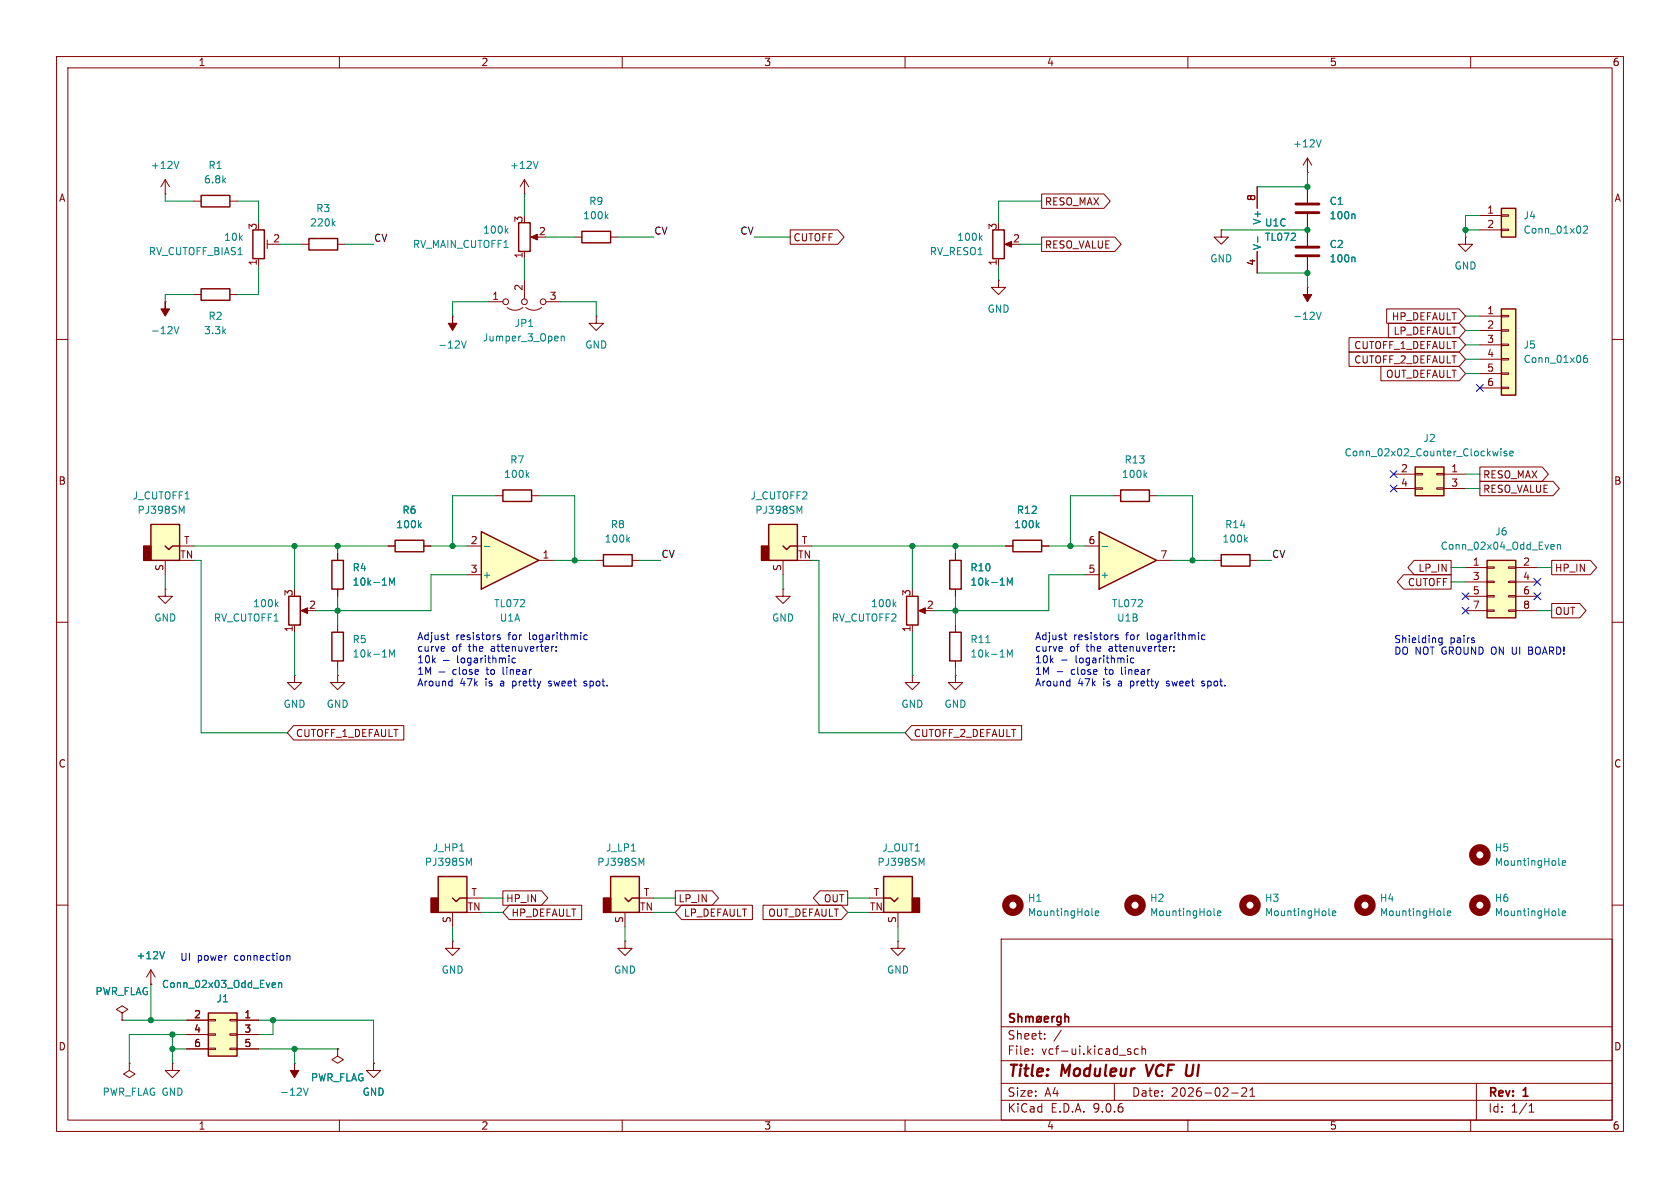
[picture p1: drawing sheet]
<svg xmlns="http://www.w3.org/2000/svg" width="297mm" height="210mm" viewBox="0 0 297 210" stroke-linecap="round" stroke-linejoin="round" font-family="sans-serif">
<g fill="none" stroke="#840000" stroke-width=".18">
<path d="M10 10h277v190h-277zM12 12h273v186h-273zM60 10v2M110 10v2M160 10v2M210 10v2M260 10v2M10 60h2M285 60h2M59.7 97.8v1.3M68.6 96.5h1.2M74.9 96.5h1.3"/>
<path d="M177.8 96.5h1.3M184.1 96.5h1.3M196.8 87.6h1.3M203.2 87.6h1.3M214.6 99.1h1.3M221 99.1h1.2M10 110h2M52.1 119.4v1.3h1.2l-1.2 1.2-1.3-1.2h1.3M52.1 119.4h.1M52.1 110.5v1.3M53.6 108h1M59.7 104.1v1.3"/>
<path d="M138.4 104.1v1.3h1.3l-1.3 1.3-1.2-1.3h1.2M138.4 104.1h.1M285 110h2M10 160h2M177 166h108v32h-108zM285 160h2M60 198v2M110 198v2M160 198v2M177 194.5h108M177 191.5h108M177 187.5h108"/>
<path d="M177 181.5h108M182.5 186.3v.1M182.5 185.5v.1M184.7 183.6v.1M184.7 182.8v.1M187.6 182.1l-1.3 2M197 191.5v3M199.5 185.9l.4 .1 .1 .2-.3 .2h-.2M199.5 185.4l.4 .1M201.2 185.5l-.4-.1-.3 .3v.4l.2 .2h.5M201.9 185.5l.2-.1 .4 .1v.9M201.9 184.9v1.5"/>
<path d="M210 198v2M217.7 193.2h1.2M219.5 192.4l.6-.1 .2 .1 .1 .3-.9 1.1h.9M221 193.8h.8M221 192.7l.4-.4v1.5M260 198v2M261 191.5v6.5M270.3 196.6h.9M270.3 195.5l.4-.4v1.5"/>
</g>
<path d="M202.6 188.2l.4 2" fill="none" stroke="#840000" stroke-width=".4"/>
<g fill="none" stroke="#840000" stroke-width=".3">
<path d="M179.3 179.3l-.5-.1-.2 .1v.5l.6 .2 .1 .4-.2 .3-.6-.1M180 179.8l.2-.1 .4 .1v.9M180 179.2v1.5M181.3 179.8l.5-.1 .2 .2M181.3 179.7v1M182 179.9l.2-.2 .4 .1v.9M182 179.9v.8M183.4 179.8l.4-.1 .3 .3v.4l-.3 .3-.4-.1-.1-.2v-.4zM184.1 179.7l-.9 1M186 179.7v1M186.4 179.7l-.3 .1-.1 .2M187.6 179.8l-.5-.1-.3 .3v.4l.2 .2h.6"/>
<path d="M187.6 179.7v1.2l-.3 .3-.4-.1M188.3 179.8l.2-.1 .3 .1 .1 .9M188.3 179.2v1.5M184.6 180.2l.7-.2v-.2l-.5-.1-.2 .2 .1 .7h.6"/>
</g>
<path d="M58.7 99.1h2v5h-2zM69.8 95.5h5.1v2h-5.1zM179.1 95.5h5v2h-5zM198.1 86.6h5.1v2h-5.1zM215.9 98h5.1v2.1h-5.1zM51.1 105.4h2v5.1h-2z" fill="none" stroke="#840000" stroke-width=".25"/>
<g fill="none" stroke="#008484" stroke-width=".18">
<path d="M74.1 92.8l.4 .5M74.5 92.4l-.5 .5M183.3 92.8l.4 .5M183.7 92.4l-.5 .5M202.4 83.9l.3 .5M202.7 83.6l-.4 .4M220.2 95.3l.3 .5M220.5 95l-.5 .5M48.8 106.8l.4 .5M49.2 106.4l-.5 .5M68.9 103.4v-1.2l.4 .9 .4-.9v1.2M275.6 152.8l.2 .2"/>
<path d="M276.2 152.6l.6-.2-.1-.2-.3-.1-.2 .2v.6h.5M193 161.7l.2 .2M193.6 161.4l.6-.1v-.2l-.4-.1-.2 .2 .1 .6h.5M214.6 161.7l.2 .2M215.2 161.4l.6-.1v-.2l-.4-.1-.2 .2 .1 .6h.5M255.3 161.7l.1 .2M255.9 161.4l.6-.1-.1-.2-.4-.1-.1 .2v.6h.5M275.6 161.7l.2 .2M276.2 161.4l.6-.1-.1-.2-.3-.1-.2 .2v.6h.5"/>
</g>
<g fill="none" stroke="#840000" stroke-width="1.3">
<circle cx="261.6" cy="151.1" r="1.27"/>
<circle cx="179.1" cy="160" r="1.27"/>
<circle cx="200.7" cy="160" r="1.27"/>
<circle cx="241.3" cy="160" r="1.27"/>
<circle cx="261.6" cy="160" r="1.27"/>
</g>
<path d="M53.2 108l1.2-.6v1.1z" fill="#840000" stroke="#840000" stroke-width=".18"/>
<path d="M156.2 154.9h5.1v6.4h-5.1z" fill="#ffffc2"/>
<path d="M161.3 158.8h1.3v2.5h-1.3z" fill="#840000" stroke="#840000" stroke-width=".25"/>
<path d="M156.2 154.9h5.1v6.4h-5.1zM156.2 158.8h1.3l.6 .6 .6-.6" fill="none" stroke="#840000" stroke-width=".25"/>
<path d="M153.7 158.8h2.5M158.7 161.3v2.5" fill="none" stroke="#840000" stroke-width=".18"/>
<path d="M162.9 152.6l.4-.9v1.3" fill="none" stroke="#008484" stroke-width=".18"/>
<path d="M262.9 99.1h5.1v10.1h-5.1z" fill="#ffffc2"/>
<path d="M262.9 99.1h5.1v10.1h-5.1z" fill="none" stroke="#840000" stroke-width=".25"/>
<g fill="none" stroke="#840000" stroke-width=".18">
<path d="M259.1 100.3h3.8M259.1 102.9h3.8M259.1 105.4h3.8M259.1 108h3.8M262.9 100.2h1.3v.3h-1.3zM262.9 102.7h1.3v.3h-1.3zM262.9 105.3h1.3v.2h-1.3zM262.9 107.8h1.3v.3h-1.3zM266.7 100.2h1.3v.3h-1.3zM266.7 102.7h1.3v.3h-1.3zM266.7 105.3h1.3v.2h-1.3zM266.7 107.8h1.3v.3h-1.3z"/>
<path d="M268 100.3h3.8M268 102.9h3.8M268 105.4h3.8M268 108h3.8M158.7 166.4v1.2h-1.2l1.2 1.3 1.3-1.3h-1.3M158.7 166.4h.1"/>
</g>
<path d="M274.3 96.3h.4l.1 .3-.6 .1M274.7 97l-.4 .1M275.3 96.4l.2-.1h.3l.1 .8M275.3 96.3v.8" fill="none" stroke="#008484" stroke-width=".18"/>
<path d="M107.9 154.9h5.1v6.4h-5.1z" fill="#ffffc2"/>
<path d="M106.7 158.8h1.2v2.5h-1.2z" fill="#840000" stroke="#840000" stroke-width=".25"/>
<path d="M35.6 34.5h5v2.1h-5zM44.7 40.6h2v5.1h-2zM102.9 40.9h5v2h-5zM88.9 86.6h5.1v2h-5.1zM58.7 111.8h2v5h-2zM107.9 154.9h5.1v6.4h-5.1zM110.5 158.8l.6 .6 .7-.6h1.2" fill="none" stroke="#840000" stroke-width=".25"/>
<g fill="none" stroke="#840000" stroke-width=".18">
<path d="M29.2 34.3h.1M29.2 31.8l-.8 1.2M29.2 31.8l.8 1.2M29.2 31.8v2.5M34.3 35.6h1.3M40.6 35.6h1.3M29.2 53.3h.1M45.7 45.7v1.3M47.2 42.4v1.5M47.2 43.2h1.1M101.6 41.9h1.3M105.4 55.9v1.3h1.3l-1.3 1.2-1.3-1.2h1.3"/>
<path d="M105.4 55.9h.1M107.9 41.9h1.3M87.6 87.6h1.3M94 87.6h1.2M29.2 104.1v1.3h1.3l-1.3 1.3-1.3-1.3h1.3M29.2 104.1h.1M59.7 119.4v1.3h1.3l-1.3 1.2-1.3-1.2h1.3M59.7 119.4h.1M59.7 110.5v1.3M59.7 116.8v1.3M161.3 119.4v1.3h1.3l-1.3 1.2-1.3-1.2h1.3M161.3 119.4h.1"/>
<path d="M113 158.8h2.6M110.5 166.4v1.2h1.3l-1.3 1.3-1.3-1.3h1.3M110.5 166.4h.1M110.5 161.3v2.5"/>
</g>
<path d="M31.6 28.5l-.4 1.3M107.1 38.2l.4 .5M107.5 37.8l-.5 .5M30.8 57.7l.4 1.3 .4-1.3M93.2 83.9l.3 .5M93.5 83.6l-.5 .4M68.9 116.1v-1.2l.4 .9 .4-.9v1.2M111.6 150.4h.7M113.4 152.6l.4-.9v1.3" fill="none" stroke="#008484" stroke-width=".18"/>
<path d="M29.2 53.3v1.3h.8l-.8 1.3-.8-1.3h.8z" fill="#840000" stroke="#840000" stroke-width=".18"/>
<path d="M26.7 92.7h5v6.4h-5z" fill="#ffffc2"/>
<path d="M25.4 96.5h1.3v2.6h-1.3z" fill="#840000" stroke="#840000" stroke-width=".25"/>
<path d="M91.7 39.4h2v5.1h-2zM35.6 51.1h5v2h-5zM26.7 92.7h5v6.4h-5zM29.2 96.5l.6 .7 .7-.7h1.2" fill="none" stroke="#840000" stroke-width=".25"/>
<g fill="none" stroke="#840000" stroke-width=".18">
<path d="M34.3 52.1h1.3M40.6 52.1h1.3M80 55.9h.1M86.4 53.3h2.5M89.7 54.4a2.26 2.26 0 0 0 2.8 0M92.7 44.5v1.2M92.7 49.5v3.3M93 54.4a2.26 2.26 0 0 0 2.8 0M94.2 41.9h1M96.5 53.3h2.6M29.2 99.1v2.5M31.7 96.5h2.6"/>
<circle cx="89.4" cy="53.3" r=".51"/>
<circle cx="92.7" cy="53.3" r=".51"/>
<circle cx="96" cy="53.3" r=".51"/>
</g>
<path d="M89.5 40.7l.3 .5M89.8 40.4l-.5 .5M99.2 59.4v.9M99.2 59.5l.2-.1 .3 .1 .1 .8M81.6 60.3l.4 1.2 .4-1.2M32.1 90.4l.4-.9v1.2" fill="none" stroke="#008484" stroke-width=".18"/>
<g fill="#840000" stroke="#840000" stroke-width=".18">
<path d="M93.9 41.9l1.1-.5v1z"/>
<path d="M80 55.9v1.3h.8l-.8 1.2-.8-1.2h.8z"/>
</g>
<path d="M85.1 94l10.1 5.1-10.1 5z" fill="#ffffc2"/>
<path d="M54.6 42.2h5.1v2h-5.1zM85.1 94l10.1 5.1-10.1 5zM167.9 99.1h2v5h-2zM160.3 105.4h2v5.1h-2z" fill="none" stroke="#840000" stroke-width=".25"/>
<g fill="none" stroke="#840000" stroke-width=".18">
<path d="M92.7 34.3h.1M92.7 31.8l-.8 1.2M92.7 31.8l.8 1.2M92.7 31.8v2.5M231.1 30.5h.1M231.1 27.9v2.6M231.1 33v2.8M231.1 37.8v5.6M231.1 27.9l-.7 1.3M231.1 27.9l.8 1.3M53.3 43.2h1.3M59.7 43.2h1.3"/>
<path d="M231.1 50.8h.1M231.1 45.5v2.8M82.5 96.5h2.6M95.2 99.1h2.6M168.9 97.8v1.3M82.5 101.6h2.6M161.3 110.5v1.3M162.8 108h1M168.9 104.1v1.3M59.7 185.4v1.3l1 .6-1 .7-1-.7 1-.6M59.7 185.4h.1"/>
</g>
<g fill="none" stroke="#008484" stroke-width=".18">
<path d="M58.9 39.5l.3 .4M59.2 39.1l-.4 .5M95.1 28.5l-.4 1.3M233.6 24.7l-.5 1.3M239.4 37.8l.1 .2v.7M232.7 55.2l.4 1.3 .5-1.3M239.4 45.5l.1 .1v.7M85.6 96.6h1M158 106.8l.4 .5M158.4 106.4l-.5 .5M178.1 103.4v-1.2l.4 .9 .4-.9v1.2M234.9 161.7l.2 .2"/>
<path d="M235.5 161.4l.6-.1v-.2l-.4-.1-.2 .2 .1 .6h.5"/>
</g>
<path d="M229.1 36.1h4.1M229.1 37.6h4.1M229.1 43.7h4.1M229.1 45.2h4.1" fill="none" stroke="#840000" stroke-width=".51"/>
<g fill="#840000" stroke="#840000" stroke-width=".18">
<path d="M231.1 50.8v1.3h.8l-.8 1.2-.7-1.2h.7z"/>
<path d="M162.4 108l1.2-.6v1.1z"/>
</g>
<circle cx="221" cy="160" r="1.27" fill="none" stroke="#840000" stroke-width="1.3"/>
<path d="M194.3 94l10.2 5.1-10.2 5z" fill="#ffffc2"/>
<path d="M194.3 94l10.2 5.1-10.2 5zM167.9 111.8h2v5h-2z" fill="none" stroke="#840000" stroke-width=".25"/>
<path d="M191.8 96.5h2.5M204.5 99.1h2.5M168.9 110.5v1.3M168.9 116.8v1.3M191.8 101.6h2.5M21.6 179.1l1-.7-1-.6-1 .6 1 .7v1.2M21.6 180.3h.1M30.5 188v1.2h1.2l-1.2 1.3-1.3-1.3h1.3M30.5 188h.1M52.1 188h.1M66 188v1.2h1.3l-1.3 1.3-1.2-1.3h1.2M66 188h.1" fill="none" stroke="#840000" stroke-width=".18"/>
<path d="M194.8 96.6h1M174.3 113.6h.7M178.1 116.1v-1.2l.4 .9 .4-.9v1.2M53.6 192.3l.5 1.3 .4-1.3" fill="none" stroke="#008484" stroke-width=".18"/>
<path d="M52.1 188v1.2h.7l-.7 1.3-.8-1.3h.8z" fill="#840000" stroke="#840000" stroke-width=".18"/>
<path d="M265.4 54.6h2.6v15.3h-2.6z" fill="#ffffc2"/>
<path d="M265.4 54.6h2.6v15.3h-2.6z" fill="none" stroke="#840000" stroke-width=".25"/>
<path d="M261.6 55.9h3.8M261.6 58.4h3.8M265.4 55.8h1.3v.2h-1.3zM265.4 58.3h1.3v.2h-1.3zM261.6 61h3.8M261.6 63.5h3.8M261.6 66h3.8M261.6 68.6h3.8M265.4 60.8h1.3v.3h-1.3zM265.4 63.4h1.3v.2h-1.3zM265.4 65.9h1.3v.3h-1.3zM265.4 68.5h1.3v.2h-1.3z" fill="none" stroke="#840000" stroke-width=".18"/>
<path d="M280.5 62.8l-.3 .1a.86 .86 0 0 0 0 1.2l.4-.1 .1-.5-.3-.2-.3 .1-.2 .1" fill="none" stroke="#008484" stroke-width=".18"/>
<path d="M265.4 36.8h2.6v5.1h-2.6z" fill="#ffffc2"/>
<path d="M265.4 36.8h2.6v5.1h-2.6z" fill="none" stroke="#840000" stroke-width=".25"/>
<path d="M261.6 38.1h3.8M265.4 38h1.3v.2h-1.3zM261.6 40.6h3.8M265.4 40.5h1.3v.3h-1.3zM26.7 174h.1M26.7 171.5l-.8 1.2M26.7 171.5l.7 1.2M26.7 171.5v2.5M22.9 188v1.2l1 .7-1 .6-1.1-.6 1.1-.7M22.9 188h.1" fill="none" stroke="#840000" stroke-width=".18"/>
<path d="M279.9 40.1l.5-.2 .3 .4-.8 .9h.8M29.1 168.2l-.4 1.3" fill="none" stroke="#008484" stroke-width=".18"/>
<path d="M36.8 179.1h5.1v7.6h-5.1z" fill="#ffffc2"/>
<path d="M36.8 179.1h5.1v7.6h-5.1z" fill="none" stroke="#840000" stroke-width=".25"/>
<g fill="none" stroke="#840000" stroke-width=".18">
<path d="M176.5 49.5v1.3h1.3l-1.3 1.3-1.2-1.3h1.2M176.5 49.5h.1M168.9 119.4v1.3h1.3l-1.3 1.2-1.3-1.2h1.3M168.9 119.4h.1M33 180.3h3.8M33 182.9h3.8M33 185.4h3.8M36.8 180.2h1.3v.3h-1.3zM36.8 182.8h1.3v.2h-1.3zM36.8 185.3h1.3v.2h-1.3zM40.6 180.2h1.3v.3h-1.3zM40.6 182.8h1.3v.2h-1.3z"/>
<path d="M40.6 185.3h1.3v.2h-1.3zM41.9 180.3h3.8M41.9 182.9h3.8M41.9 185.4h3.8"/>
</g>
<path d="M48.3 173.7l.4 .1v.2l-.6 .1M48.7 174.5l-.4 .1M49.3 173.8l.1-.1 .3 .1 .1 .8M49.3 173.7v.9" fill="none" stroke="#008484" stroke-width=".18"/>
<path d="M77.5 154.9h5v6.4h-5z" fill="#ffffc2"/>
<path d="M76.2 158.8h1.3v2.5h-1.3z" fill="#840000" stroke="#840000" stroke-width=".25"/>
<path d="M77.5 154.9h5v6.4h-5zM80 158.8l.6 .6 .7-.6h1.2" fill="none" stroke="#840000" stroke-width=".25"/>
<path d="M82.5 158.8h2.6M80 166.4v1.2h1.3l-1.3 1.3-1.3-1.3h1.3M80 166.4h.1M80 161.3v2.5" fill="none" stroke="#840000" stroke-width=".18"/>
<path d="M81.3 150.4h.7M82.9 152.6l.4-.9v1.3" fill="none" stroke="#008484" stroke-width=".18"/>
<path d="M250.2 82.6h5.1v5h-5.1z" fill="#ffffc2"/>
<path d="M175.5 40.6h2v5.1h-2zM250.2 82.6h5.1v5h-5.1z" fill="none" stroke="#840000" stroke-width=".25"/>
<g fill="none" stroke="#840000" stroke-width=".18">
<path d="M222.2 33v3.8M176.5 45.7v1.3M178.1 43.2h1M215.9 40.6v1.3h-1.3l1.3 1.3 1.3-1.3h-1.3M215.9 40.6h.1M222.2 44.5v3.8M259.1 41.9v1.3h1.2l-1.2 1.3-1.3-1.3h1.3M259.1 41.9h.1M246.4 83.8h3.8M246.4 86.4h3.8M250.2 83.7h1.3v.2h-1.3zM250.2 86.2h1.3v.3h-1.3z"/>
<path d="M254 83.7h1.3v.2h-1.3zM254 86.2h1.3v.3h-1.3zM255.3 83.8h3.8M255.3 86.4h3.8"/>
</g>
<path d="M173.3 42l.3 .5M173.6 41.6l-.4 .5M222.3 41.9v.9M264.9 79.7l-.3 .9-.2-.6M265.3 79.3v.1M265.3 79.7v.9M266.4 79.8l-.3-.1-.2 .2v.2l.5 .1v.3h-.5M266.9 80.2l.6-.2v-.2l-.4-.1-.2 .2 .1 .6h.5" fill="none" stroke="#008484" stroke-width=".18"/>
<path d="M177.7 43.2l1.1-.5v1z" fill="#840000" stroke="#840000" stroke-width=".18"/>
<path d="M135.9 92.7h5.1v6.4h-5.1z" fill="#ffffc2"/>
<path d="M134.6 96.5h1.3v2.6h-1.3z" fill="#840000" stroke="#840000" stroke-width=".25"/>
<path d="M106.7 98h5.1v2.1h-5.1zM135.9 92.7h5.1v6.4h-5.1zM138.4 96.5l.7 .7 .6-.7h1.3" fill="none" stroke="#840000" stroke-width=".25"/>
<g fill="none" stroke="#840000" stroke-width=".18">
<path d="M184.1 34.3h11.1l1.1 1.3-1.1 1.2h-11.1zM222.2 33v3.8M231.1 33v2.8M231.1 37.8v5.6M139.7 40.6h8.4l1.1 1.3-1.1 1.3h-8.4zM184.1 41.9h13l1.1 1.3-1.1 1.3h-13zM222.2 44.5v3.8M231.1 45.5v2.8M238.5 59.7h19.5l1.1 1.3-1.1 1.2h-19.5zM245.1 54.6h12.9l1.1 1.3-1.1 1.3h-12.9zM245.4 57.1h12.6l1.1 1.3-1.1 1.3h-12.6zM238.5 62.2h19.5l1.1 1.3-1.1 1.3h-19.5z"/>
<path d="M244.1 64.8h13.9l1.1 1.2-1.1 1.3h-13.9zM59.7 97.8v1.3M68.6 96.5h1.2M74.9 96.5h1.3M105.4 99.1h1.3M111.8 99.1h1.2M138.4 99.1v2.5M141 96.5h2.5M168.9 97.8v1.3M177.8 96.5h1.3M184.1 96.5h1.3M250 99.1h6.5v2.5h-6.5l-1.1-1.3z"/>
<path d="M261.6 85.1h13l1.1 1.3-1.1 1.2h-13zM261.6 82.5h11l1.1 1.3-1.1 1.3h-11zM274.3 99.1h6.9l1.1 1.2-1.1 1.3h-6.9zM59.7 104.1v1.3M168.9 104.1v1.3M248.1 101.6h8.4v2.5h-8.4l-1.1-1.2zM274.3 106.7h5l1.1 1.3-1.1 1.2h-5zM51.9 128.3h19.5v2.5h-19.5l-1.1-1.3zM161.1 128.3h19.5v2.5h-19.5l-1.1-1.3zM88.9 157.5h6.8l1.1 1.3-1.1 1.2h-6.8zM119.4 157.5h6.5l1.1 1.3-1.1 1.2h-6.5zM144.9 157.5h5v2.5h-5l-1.1-1.2z"/>
<path d="M26.7 174h.1M90 160h12.8v2.6h-12.8l-1.1-1.3zM120.5 160h12.5v2.6h-12.5l-1.1-1.3zM134.9 160h13.8l1.2 1.3-1.2 1.3h-13.8zM21.6 180.3h.1M33 180.3h3.8M33 182.9h3.8M33 185.4h3.8M41.9 180.3h3.8M41.9 182.9h3.8M41.9 185.4h3.8M59.7 185.4h.1"/>
<path d="M66 188h.1"/>
</g>
<g fill="none" stroke="#008484" stroke-width=".18">
<path d="M239.4 37.8l.1 .2v.7M222.3 41.9v.9M239.4 45.5l.1 .1v.7M74.1 92.8l.4 .5M74.5 92.4l-.5 .5M110.9 95.3l.4 .5M111.3 95l-.5 .5M141.3 90.4l.5-.9v1.2M183.3 92.8l.4 .5M183.7 92.4l-.5 .5M68.9 103.4v-1.2l.4 .9 .4-.9v1.2M178.1 103.4v-1.2l.4 .9 .4-.9v1.2"/>
<path d="M29.1 168.2l-.4 1.3M48.3 173.7l.4 .1v.2l-.6 .1M48.7 174.5l-.4 .1M49.3 173.8l.1-.1 .3 .1 .1 .8M49.3 173.7v.9"/>
</g>
<g fill="none" stroke="#008400" stroke-width=".18">
<path d="M29.2 34.3v1.3h5.1M41.9 35.6h3.8v3.8M92.7 34.3v3.8M184.1 35.6h-7.6v3.8M231.1 30.5v2.5h-8.9M261.6 38.1h-2.5v3.8M34.3 52.1h-5.1v1.2M45.7 47v5.1h-3.8M49.5 43.2h3.8M61 43.2h5M86.4 53.3h-6.4v2.6M92.7 45.7v3.8"/>
<path d="M96.5 41.9h5.1M99.1 53.3h6.3v2.6M109.2 41.9h6.4M133.3 41.9h6.4M176.5 47v2.5M180.3 43.2h3.8M215.9 40.6h15.2M222.2 48.3h8.9v2.5M259.1 40.6h2.5M259.1 58.4h2.5M259.1 55.9h2.5M259.1 66h2.5"/>
<path d="M259.1 61h2.5M259.1 63.5h2.5M34.3 99.1h1.3v30.4h15.2M34.3 96.5h34.3M52.1 96.5v7.6M59.7 96.5v1.3M76.2 96.5h6.3M87.6 87.6h-7.6v8.9M95.2 87.6h6.4v11.5M97.8 99.1h7.6M113 99.1h3.8M143.5 99.1h1.3v30.4h15.2"/>
<path d="M143.5 96.5h34.3M161.3 96.5v7.6M168.9 96.5v1.3M185.4 96.5h6.4M196.8 87.6h-7.6v8.9M204.5 87.6h6.3v11.5M207 99.1h7.6M222.2 99.1h2.6M259.1 86.4h2.5M259.1 83.8h2.5M29.2 101.6v2.5M52.1 111.8v7.6"/>
<path d="M59.7 105.4v5.1M59.7 118.1v1.3M82.5 101.6h-6.3v6.4h-20.3M138.4 101.6v2.5M161.3 111.8v7.6M168.9 105.4v5.1M168.9 118.1v1.3M191.8 101.6h-6.4v6.4h-20.3M256.5 102.9h2.6M256.5 100.3h2.6M271.8 108h2.5M271.8 100.3h2.5"/>
<path d="M85.1 158.8h3.8M115.6 158.8h3.8M149.9 158.8h3.8M26.7 174v6.3M80 163.8v2.6M85.1 161.3h3.8M110.5 163.8v2.6M115.6 161.3h3.8M149.9 161.3h3.8M158.7 163.8v2.6M21.6 180.3h11.4M30.5 185.4h2.5"/>
<path d="M30.5 182.9v5.1M33 182.9h-10.1v5.1M45.7 185.4h14M45.7 180.3h20.3v7.7M48.3 180.3v2.6h-2.6M52.1 185.4v2.6"/>
</g>
<g fill="none" stroke="#000084" stroke-width=".18">
<path d="M261 68l1.2 1.2M262.2 68l-1.2 1.2M245.8 83.2l1.2 1.2M245.8 85.8l1.2 1.2M247 83.2l-1.2 1.2M247 85.8l-1.2 1.2M258.5 107.3l1.2 1.3M258.5 104.8l1.2 1.2M259.7 107.3l-1.2 1.3M259.7 104.8l-1.2 1.2M271.2 102.3l1.2 1.2M271.2 104.8l1.2 1.2"/>
<path d="M272.4 102.3l-1.2 1.2M272.4 104.8l-1.2 1.2"/>
</g>
<g fill="none" stroke="#0000c2" stroke-width=".18">
<path d="M77.6 118.8h1.1M78.4 116.7h1M78.5 115.1h-.1M78.5 114.3l.1 .3-.6 .1M78.9 112.2h.5M79.1 113l.3 .1M79.9 120v1.3M80.7 118.4h-.4l-.3 .2 .2 .6h.5M80.9 115.9v1.1l.2 .2M81.2 117.9v1.1l.2 .2M81.6 116.4l.3-.1 .3 .3v.3l-.3 .3-.3-.1-.1-.2zM81.9 118.5l.1-.1 .4 .1 .1 .5-.2 .2h-.3l-.1-.1z"/>
<path d="M83.3 116.4l-.4-.1-.3 .3 .2 .5h.5M83.3 116.3v1.1l-.3 .2-.3-.1M83.4 118.4h-.3l-.1 .1v.2l.4 .2v.3h-.4M83.9 116.4h.4l.1 .8M84 118.8l.6-.1-.1-.3h-.3l-.2 .1v.7h.5M84.4 116.6l-.4 .1-.2 .2 .2 .3 .4-.1M85 116.3v.9M85.4 116.3l-.4 .3M85.8 116.3v.9M86.2 116.3h.5M86.4 115.9v1.1l.3 .2M87.1 116.4l.2-.1 .3 .1 .1 .8"/>
<path d="M87.1 115.9v1.3M88.3 116.4l.3-.1 .2 .2M88.3 116.3v.9M88.4 112.3l-.3-.1-.2 .2 .1 .2 .4 .1v.3h-.5M88.8 116.5l.2-.2 .3 .1 .1 .8M88.8 116.5v.7M90 116.3v.9M91.1 116.4l-.3-.1-.3 .3 .1 .5h.5M97.5 114.3v.8M97.6 114.3l-.1 .2M98.3 115v.1M98.3 114.3v.2"/>
<path d="M103.8 112.3l-.3-.1-.3 .3 .1 .5h.5M186.9 118.7h1M187.7 116.7h1M187.8 115.1h-.2M187.8 114.3v.3l-.6 .1M188.1 112.2h.5M188.4 113l.2 .1M189.1 120v1.3M197.6 112.3l-.3-.1-.2 .2 .1 .2 .4 .1v.3h-.5M200.5 116.4l-.4-.1-.2 .3 .1 .5h.5M206.7 114.3v.8M206.9 114.3l-.2 .2"/>
<path d="M207.5 115v.1M207.5 114.3v.2M213 112.3l-.3-.1-.3 .3 .2 .5h.4M254.4 114h.1M254.9 112.8v1l-.2 .2M254.9 112.8h-.3l-.3 .2 .2 .5h.4M270.2 115h.5M270.7 114.4h-.5v1.3h.5M79.8 120.4l.1 .1M79.9 121.2l-.1 .1M97 121.2l.1 .1M97.2 120.4l-.2 .2 .2 .2"/>
<path d="M103.2 121.2l.4 .1M103.6 120.4l-.4 .2 .1 .2h.3M189 120.4l.1 .1M189.1 121.2l-.1 .1M206.2 121.2l.1 .1M206.4 120.4l-.2 .2 .2 .2M212.4 121.2l.4 .1M212.8 120.4l-.4 .2 .1 .2h.3M50.7 168.9v.9M50.7 169l.2-.1 .3 .1 .1 .8"/>
</g>
<g fill="#008400" stroke="#008400" stroke-width=".18">
<circle cx="59.7" cy="108" r=".46"/>
<circle cx="59.7" cy="96.5" r=".46"/>
<circle cx="80" cy="96.5" r=".46"/>
<circle cx="52.1" cy="96.5" r=".46"/>
<circle cx="231.1" cy="48.3" r=".46"/>
<circle cx="259.1" cy="40.6" r=".46"/>
<circle cx="101.6" cy="99.1" r=".46"/>
<circle cx="161.3" cy="96.5" r=".46"/>
<circle cx="189.2" cy="96.5" r=".46"/>
<circle cx="168.9" cy="96.5" r=".46"/>
<circle cx="231.1" cy="33" r=".46"/>
<circle cx="231.1" cy="40.6" r=".46"/>
<circle cx="168.9" cy="108" r=".46"/>
<circle cx="30.5" cy="182.9" r=".46"/>
<circle cx="48.3" cy="180.3" r=".46"/>
<circle cx="30.5" cy="185.4" r=".46"/>
<circle cx="52.1" cy="185.4" r=".46"/>
<circle cx="26.7" cy="180.3" r=".46"/>
<circle cx="210.8" cy="99.1" r=".46"/>
</g>
<g font-size="2.8" fill="#840000">
<text x="178" y="190.9">Title:</text>
<text x="187.7" y="190.9">Moduleur</text>
<text x="203.5" y="190.9">VCF UI</text>
</g>
<g font-size="2.1" fill="#840000">
<text x="178" y="184">Sheet:</text>
<text x="178" y="186.7">File:</text>
<text x="184.1" y="186.7">vcf-ui.kicad_sch</text>
<text x="178" y="196.9">KiCad</text>
<text x="178" y="194.1">Size:</text>
<text x="184.7" y="194.1">A4</text>
<text x="185.7" y="196.9">E.D.A.</text>
<text x="193.3" y="196.9">9.0.6</text>
<text x="200" y="194.1">Date:</text>
<text x="207" y="194.1">2026-02-21</text>
<text x="263" y="194.3">Rev:</text>
<text x="263" y="196.9">Id:</text>
<text x="267.1" y="196.9">1/1</text>
<text x="269.4" y="194.3">1</text>
</g>
<g font-size="1.8" fill="#840000">
<text x="35" y="11.9">1</text>
<text x="85" y="11.9">2</text>
<text x="135" y="11.9">3</text>
<text x="185" y="11.9">4</text>
<text x="235" y="11.9">5</text>
<text x="285" y="11.9">6</text>
<text x="10.3" y="35.9">A</text>
<text x="222" y="35.6" transform="rotate(-90 222 35.6)">8</text>
<text x="285.3" y="35.9">A</text>
<text x="45.5" y="40.7" transform="rotate(-90 45.5 40.7)">3</text>
<text x="92.5" y="39.4" transform="rotate(-90 92.5 39.4)">3</text>
<text x="95.2" y="41.7">2</text>
<text x="176.3" y="40.7" transform="rotate(-90 176.3 40.7)">3</text>
<text x="184.6" y="36.5">RESO_MAX</text>
<text x="262.8" y="37.8">1</text>
<text x="262.8" y="40.4">2</text>
<text x="45.5" y="47.1" transform="rotate(-90 45.5 47.1)">1</text>
<text x="48.2" y="42.9">2</text>
<text x="92.5" y="45.8" transform="rotate(-90 92.5 45.8)">1</text>
<text x="140.2" y="42.9">CUTOFF</text>
<text x="176.3" y="47.1" transform="rotate(-90 176.3 47.1)">1</text>
<text x="179" y="42.9">2</text>
<text x="184.6" y="44.1">RESO_VALUE</text>
<text x="222" y="47.1" transform="rotate(-90 222 47.1)">4</text>
<text x="86.9" y="53.1">1</text>
<text x="92.5" y="51.5" transform="rotate(-90 92.5 51.5)">2</text>
<text x="97.1" y="53.1">3</text>
<text x="246" y="56.8">HP_DEFAULT</text>
<text x="246.3" y="59.4">LP_DEFAULT</text>
<text x="262.8" y="55.6">1</text>
<text x="262.8" y="58.2">2</text>
<text x="239.3" y="64.5">CUTOFF_2_DEFAULT</text>
<text x="239.3" y="61.9">CUTOFF_1_DEFAULT</text>
<text x="262.8" y="60.7">3</text>
<text x="262.8" y="63.2">4</text>
<text x="262.8" y="65.8">5</text>
<text x="244.9" y="67">OUT_DEFAULT</text>
<text x="262.8" y="68.3">6</text>
<text x="247.6" y="83.6">2</text>
<text x="256.5" y="83.6">1</text>
<text x="10.3" y="85.9">B</text>
<text x="247.6" y="86.1">4</text>
<text x="256.5" y="86.1">3</text>
<text x="262.1" y="87.3">RESO_VALUE</text>
<text x="262.1" y="84.8">RESO_MAX</text>
<text x="285.3" y="85.9">B</text>
<text x="29" y="101" transform="rotate(-90 29 101)">S</text>
<text x="31.8" y="98.8">TN</text>
<text x="32.4" y="96.3">T</text>
<text x="83.1" y="101.3">3</text>
<text x="83.1" y="96.3">2</text>
<text x="95.8" y="98.8">1</text>
<text x="138.2" y="101" transform="rotate(-90 138.2 101)">S</text>
<text x="141" y="98.8">TN</text>
<text x="141.7" y="96.3">T</text>
<text x="192.3" y="101.3">5</text>
<text x="192.3" y="96.3">6</text>
<text x="205" y="98.8">7</text>
<text x="250.7" y="101.3">LP_IN</text>
<text x="260.3" y="100.1">1</text>
<text x="269.2" y="100.1">2</text>
<text x="274.8" y="101.3">HP_IN</text>
<text x="51.8" y="105.5" transform="rotate(-90 51.8 105.5)">3</text>
<text x="54.5" y="107.7">2</text>
<text x="161" y="105.5" transform="rotate(-90 161 105.5)">3</text>
<text x="163.8" y="107.7">2</text>
<text x="248.8" y="103.8">CUTOFF</text>
<text x="260.3" y="102.6">3</text>
<text x="260.3" y="105.2">5</text>
<text x="260.3" y="107.7">7</text>
<text x="269.2" y="102.6">4</text>
<text x="269.2" y="105.2">6</text>
<text x="269.2" y="107.7">8</text>
<text x="51.8" y="111.8" transform="rotate(-90 51.8 111.8)">1</text>
<text x="161" y="111.8" transform="rotate(-90 161 111.8)">1</text>
<text x="274.8" y="108.9">OUT</text>
<text x="52.2" y="130.5">CUTOFF_1_DEFAULT</text>
<text x="161.4" y="130.5">CUTOFF_2_DEFAULT</text>
<text x="10.3" y="135.9">C</text>
<text x="285.3" y="135.9">C</text>
<text x="82.6" y="161">TN</text>
<text x="83.2" y="158.5">T</text>
<text x="89.4" y="159.7">HP_IN</text>
<text x="113" y="161">TN</text>
<text x="113.7" y="158.5">T</text>
<text x="119.9" y="159.7">LP_IN</text>
<text x="145.6" y="159.7">OUT</text>
<text x="153.7" y="161">TN</text>
<text x="154.4" y="158.5">T</text>
<text x="79.8" y="163.3" transform="rotate(-90 79.8 163.3)">S</text>
<text x="90.3" y="162.2">HP_DEFAULT</text>
<text x="110.2" y="163.3" transform="rotate(-90 110.2 163.3)">S</text>
<text x="120.8" y="162.2">LP_DEFAULT</text>
<text x="135.7" y="162.2">OUT_DEFAULT</text>
<text x="158.5" y="163.3" transform="rotate(-90 158.5 163.3)">S</text>
<text x="10.3" y="185.9">D</text>
<text x="34.2" y="180.1">2</text>
<text x="34.2" y="182.6">4</text>
<text x="34.2" y="185.2">6</text>
<text x="43.1" y="180.1">1</text>
<text x="43.1" y="182.6">3</text>
<text x="43.1" y="185.2">5</text>
<text x="285.3" y="185.9">D</text>
<text x="35" y="199.9">1</text>
<text x="85" y="199.9">2</text>
<text x="135" y="199.9">3</text>
<text x="185" y="199.9">4</text>
<text x="235" y="199.9">5</text>
<text x="285" y="199.9">6</text>
</g>
<g font-size="1.8" fill="#008484">
<text x="228.5" y="26.3">+12V</text>
<text x="26.6" y="30.1">+12V</text>
<text x="36" y="32.6">6.8k</text>
<text x="36.8" y="30.1">R1</text>
<text x="90.1" y="30.1">+12V</text>
<text x="54.7" y="40.2">220k</text>
<text x="55.8" y="37.7">R3</text>
<text x="85.3" y="41.5">100k</text>
<text x="103" y="39">100k</text>
<text x="104.1" y="36.4">R9</text>
<text x="223.1" y="39.8" transform="rotate(-90 223.1 39.8)">V+</text>
<text x="223.5" y="40.2">U1C</text>
<text x="235" y="36.4">C1</text>
<text x="235" y="39">100n</text>
<text x="269.2" y="39">J4</text>
<text x="269.2" y="41.5">Conn_01x02</text>
<text x="26.2" y="45.3">RV_CUTOFF_BIAS1</text>
<text x="39.5" y="42.8">10k</text>
<text x="72.9" y="44">RV_MAIN_CUTOFF1</text>
<text x="164.3" y="45.3">RV_RESO1</text>
<text x="169.1" y="42.8">100k</text>
<text x="213.9" y="46.6">GND</text>
<text x="223.1" y="44.3" transform="rotate(-90 223.1 44.3)">V-</text>
<text x="223.5" y="42.8">TL072</text>
<text x="235" y="44">C2</text>
<text x="235" y="46.6">100n</text>
<text x="257" y="47.9">GND</text>
<text x="26.6" y="59.3">-12V</text>
<text x="36" y="59.3">3.3k</text>
<text x="36.8" y="56.7">R2</text>
<text x="90.9" y="58">JP1</text>
<text x="174.5" y="55.5">GND</text>
<text x="228.5" y="56.7">-12V</text>
<text x="77.4" y="61.8">-12V</text>
<text x="85.3" y="60.6">Jumper_3_Open</text>
<text x="103.4" y="61.8">GND</text>
<text x="269.2" y="61.8">J5</text>
<text x="269.2" y="64.4">Conn_01x06</text>
<text x="90.1" y="82.1">R7</text>
<text x="198.7" y="82.1">R13</text>
<text x="237.6" y="80.9">Conn_02x02_Counter_Clockwise</text>
<text x="251.5" y="78.3">J2</text>
<text x="23.4" y="88.5">J_CUTOFF1</text>
<text x="89" y="84.7">100k</text>
<text x="132.6" y="88.5">J_CUTOFF2</text>
<text x="198.2" y="84.7">100k</text>
<text x="24.2" y="91">PJ398SM</text>
<text x="70" y="93.6">100k</text>
<text x="71" y="91">R6</text>
<text x="107.9" y="93.6">R8</text>
<text x="133.4" y="91">PJ398SM</text>
<text x="179.2" y="93.6">100k</text>
<text x="179.7" y="91">R12</text>
<text x="216.5" y="93.6">R14</text>
<text x="264.2" y="94.8">J6</text>
<text x="62.2" y="101.2">R4</text>
<text x="106.8" y="96.1">100k</text>
<text x="171.5" y="101.2">R10</text>
<text x="216" y="96.1">100k</text>
<text x="254.6" y="97.4">Conn_02x04_Odd_Even</text>
<text x="44.7" y="107.5">100k</text>
<text x="62.2" y="103.7">10k-1M</text>
<text x="85.2" y="102.5">+</text>
<text x="87.3" y="107.5">TL072</text>
<text x="153.9" y="107.5">100k</text>
<text x="171.5" y="103.7">10k-1M</text>
<text x="194.4" y="102.5">+</text>
<text x="196.5" y="107.5">TL072</text>
<text x="27.2" y="110.1">GND</text>
<text x="37.7" y="110.1">RV_CUTOFF1</text>
<text x="62.2" y="113.9">R5</text>
<text x="88.3" y="110.1">U1A</text>
<text x="136.4" y="110.1">GND</text>
<text x="146.9" y="110.1">RV_CUTOFF2</text>
<text x="171.5" y="113.9">R11</text>
<text x="197.4" y="110.1">U1B</text>
<text x="62.2" y="116.4">10k-1M</text>
<text x="171.5" y="116.4">10k-1M</text>
<text x="50" y="125.3">GND</text>
<text x="57.7" y="125.3">GND</text>
<text x="159.3" y="125.3">GND</text>
<text x="166.9" y="125.3">GND</text>
<text x="75" y="153.3">PJ398SM</text>
<text x="76.4" y="150.7">J_HP1</text>
<text x="105.5" y="153.3">PJ398SM</text>
<text x="107" y="150.7">J_LP1</text>
<text x="155" y="153.3">PJ398SM</text>
<text x="155.9" y="150.7">J_OUT1</text>
<text x="264.2" y="150.7">H5</text>
<text x="264.2" y="153.3">MountingHole</text>
<text x="181.6" y="159.6">H1</text>
<text x="203.2" y="159.6">H2</text>
<text x="223.5" y="159.6">H3</text>
<text x="243.8" y="159.6">H4</text>
<text x="264.2" y="159.6">H6</text>
<text x="181.6" y="162.2">MountingHole</text>
<text x="203.2" y="162.2">MountingHole</text>
<text x="223.5" y="162.2">MountingHole</text>
<text x="243.8" y="162.2">MountingHole</text>
<text x="264.2" y="162.2">MountingHole</text>
<text x="24" y="169.8">+12V</text>
<text x="78" y="172.3">GND</text>
<text x="108.5" y="172.3">GND</text>
<text x="156.7" y="172.3">GND</text>
<text x="16.8" y="176.1">PWR_FLAG</text>
<text x="28.5" y="174.9">Conn_02x03_Odd_Even</text>
<text x="38.2" y="177.4">J1</text>
<text x="54.9" y="191.4">PWR_FLAG</text>
<text x="18" y="193.9">PWR_FLAG GND</text>
<text x="49.4" y="193.9">-12V</text>
<text x="64" y="193.9">GND</text>
</g>
<g font-size="1.8">
<text x="115.6" y="41.6">CV</text>
<text x="130.8" y="41.6">CV</text>
<text x="66" y="42.8">CV</text>
<text x="116.8" y="98.7">CV</text>
<text x="224.8" y="98.7">CV</text>
</g>
<g font-size="1.8" fill="#0000c2">
<text x="73.7" y="113.4">Adjust</text>
<text x="80.6" y="113.4">resistors</text>
<text x="90" y="113.4">for</text>
<text x="93.8" y="113.4">logarithmic</text>
<text x="182.9" y="113.4">Adjust</text>
<text x="189.8" y="113.4">resistors</text>
<text x="199.2" y="113.4">for</text>
<text x="203" y="113.4">logarithmic</text>
<text x="246.4" y="113.9">Shielding</text>
<text x="256.3" y="113.9">pairs</text>
<text x="73.7" y="115.4">curve</text>
<text x="73.7" y="117.5">10k</text>
<text x="73.7" y="119.5">1M</text>
<text x="79.9" y="115.4">of</text>
<text x="83" y="115.4">the</text>
<text x="86.3" y="119.5">to</text>
<text x="87.1" y="115.4">attenuverter:</text>
<text x="89.3" y="119.5">linear</text>
<text x="182.9" y="115.4">curve</text>
<text x="182.9" y="117.5">10k</text>
<text x="182.9" y="119.5">1M</text>
<text x="189.1" y="115.4">of</text>
<text x="189.5" y="119.5">close</text>
<text x="190.2" y="117.5">logarithmic</text>
<text x="192.2" y="115.4">the</text>
<text x="195.6" y="119.5">to</text>
<text x="196.3" y="115.4">attenuverter:</text>
<text x="198.7" y="119.5">linear</text>
<text x="246.4" y="115.9">DO NOT GROUND ON UI</text>
<text x="270.9" y="115.9">BOARD!</text>
<text x="73.7" y="121.5">Around</text>
<text x="81.3" y="121.5">47k</text>
<text x="85.9" y="121.5">is</text>
<text x="88.7" y="121.5">a</text>
<text x="91" y="121.5">pretty</text>
<text x="97.7" y="121.5">sweet</text>
<text x="104.1" y="121.5">spot.</text>
<text x="182.9" y="121.5">Around</text>
<text x="190.5" y="121.5">47k</text>
<text x="195.1" y="121.5">is</text>
<text x="197.9" y="121.5">a</text>
<text x="200.3" y="121.5">pretty</text>
<text x="206.9" y="121.5">sweet</text>
<text x="213.3" y="121.5">spot.</text>
<text x="31.7" y="169.9">UI</text>
<text x="34.9" y="169.9">power</text>
<text x="41.5" y="169.9">connection</text>
</g>
</svg>
